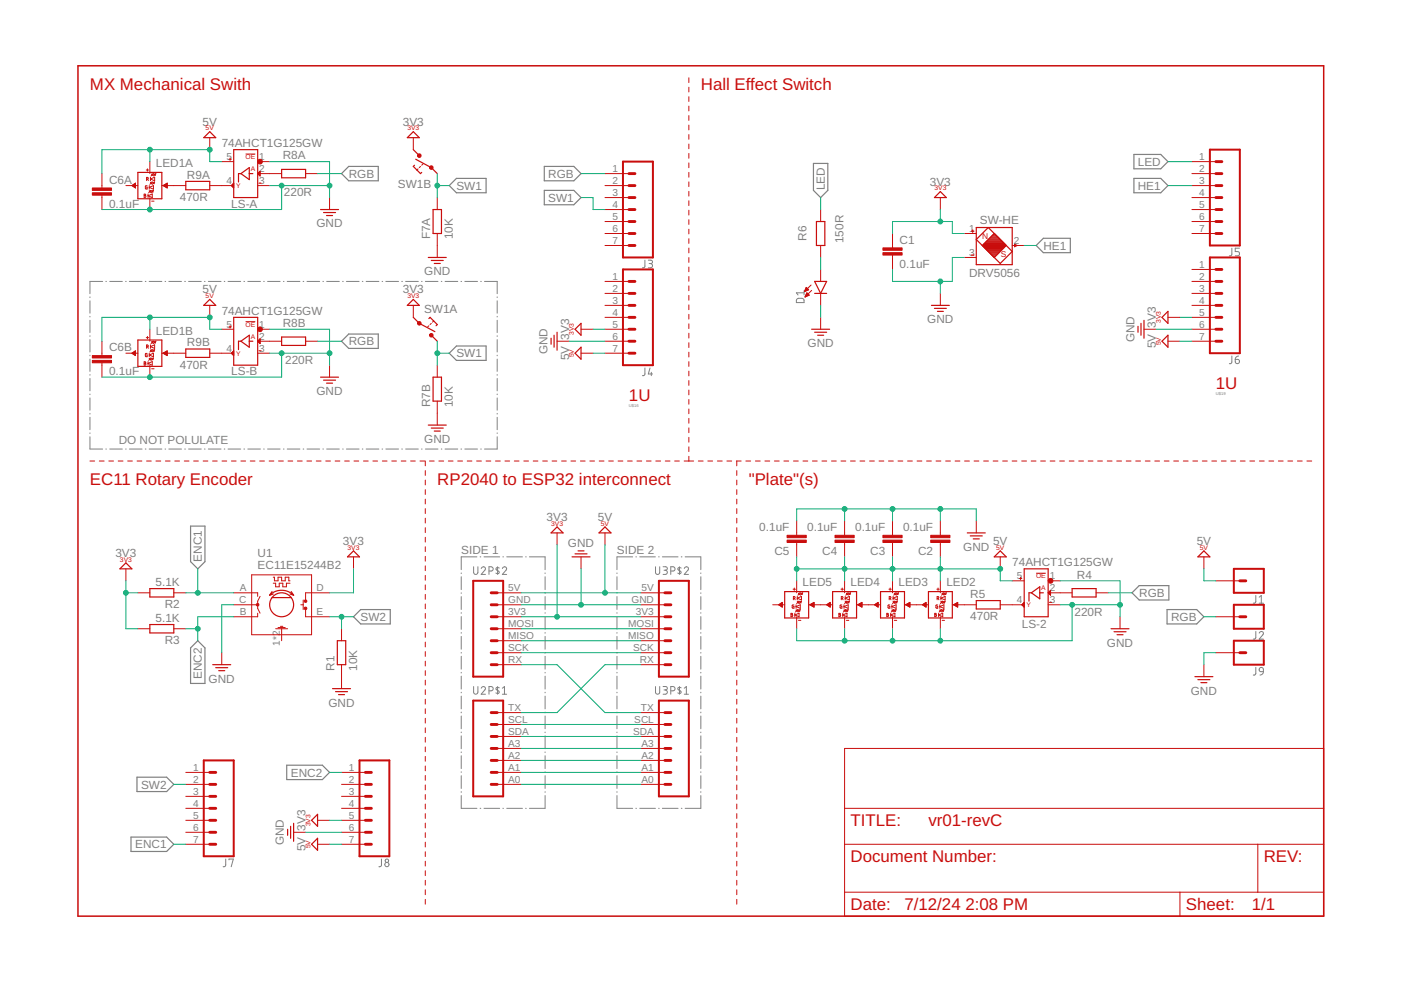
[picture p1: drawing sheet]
<svg xmlns="http://www.w3.org/2000/svg" width="297mm" height="210mm" viewBox="0 0 297 210" stroke-linecap="round" stroke-linejoin="round" font-family="sans-serif">
<g fill="none" stroke="#808080" stroke-width=".21">
<path d="M21.8 59.7h-2.7v2.6M22.4 59.7h.2M23.3 59.7h2.6M26.6 59.7h.2M27.4 59.7h2.7M30.8 59.7h.1M31.6 59.7h2.7M35 59.7h.1M35.8 59.7h2.7M39.2 59.7h.1M40 59.7h2.7M43.3 59.7h.2"/>
<path d="M44.2 59.7h2.7M47.5 59.7h.2M48.3 59.7h2.7M51.7 59.7h.2M52.5 59.7h2.7M55.9 59.7h.1M56.7 59.7h2.7M60.1 59.7h.1M60.9 59.7h2.7M64.3 59.7h.1M65.1 59.7h2.7M68.5 59.7h.1"/>
<path d="M69.3 59.7h2.6M72.6 59.7h.2M73.4 59.7h2.7M76.8 59.7h.1M77.6 59.7h2.7M81 59.7h.1M81.8 59.7h2.7M85.2 59.7h.1M86 59.7h2.7M89.4 59.7h.1M90.2 59.7h2.7M93.6 59.7h.1"/>
<path d="M94.4 59.7h2.6M97.7 59.7h.2M98.6 59.7h2.6M101.9 59.7h.1M102.7 59.7h2.7v2.6M136.7 55.2v1.4l-.5 .2M137.5 55.2h.5a.36 .36 0 0 1 .3 .3 .36 .36 0 0 1-.3 .4h-.4M137.9 55.9a.46 .46 0 0 1 .4 .4 .46 .46 0 0 1-.4 .5h-.4M261.2 52.6v1.4l-.6 .3M262.8 52.6h-.9v.7h.5a.46 .46 0 0 1 .4 .5 .46 .46 0 0 1-.4 .5h-.5M19.1 62.9v.2M19.1 63.8v2.6"/>
<path d="M19.1 67.1v.1M19.1 67.9v2.6M19.1 71.2v.1M19.1 72v2.6M19.1 75.3v.1M19.1 76.1v2.6M19.1 79.4v.2M105.4 62.9v.2M105.4 63.8v2.6M105.4 67.1v.1M105.4 67.9v2.6M105.4 71.2v.1"/>
<path d="M105.4 72v2.6M105.4 75.3v.1M105.4 76.1v2.6M105.4 79.4v.2M136.7 78v1.4l-.5 .3M137.8 78l-.3 1.3h.8M138.1 78.9v.8M169 63.4l.3-.2 .9 .1 .3 .2v.7h-1.7zM170.5 61.6v.9M170.5 62.1h-1.7l.4 .4M261.2 75.5v1.4l-.2 .2h-.4M261.9 76.2h.5a.45 .45 0 0 1 .4 .5 .45 .45 0 0 1-.5 .4 .45 .45 0 0 1-.4-.5z"/>
<path d="M262.6 75.5l-.6 .3-.1 .4M19.1 80.2v2.7M19.1 83.5v.2M19.1 84.4v2.6M19.1 87.7v.1M19.1 88.5v2.6M19.1 91.8v.1M19.1 92.6v2.6h2.7M22.4 95.2h.2M23.3 95.2h2.6M26.6 95.2h.2M27.4 95.2h2.7"/>
<path d="M30.8 95.2h.1M31.6 95.2h2.7M35 95.2h.1M35.8 95.2h2.7M39.2 95.2h.1M40 95.2h2.7M43.3 95.2h.2M44.2 95.2h2.7M47.5 95.2h.2M48.3 95.2h2.7M51.7 95.2h.2M52.5 95.2h2.7"/>
<path d="M55.9 95.2h.1M56.7 95.2h2.7M60.1 95.2h.1M60.9 95.2h2.7M64.3 95.2h.1M65.1 95.2h2.7M68.5 95.2h.1M69.3 95.2h2.6M72.6 95.2h.2M73.4 95.2h2.7M76.8 95.2h.1M77.6 95.2h2.7"/>
<path d="M81 95.2h.1M81.8 95.2h2.7M85.2 95.2h.1M86 95.2h2.7M89.4 95.2h.1M90.2 95.2h2.7M93.6 95.2h.1M94.4 95.2h2.6M97.7 95.2h.2M98.6 95.2h2.6M101.9 95.2h.1M105.4 80.2v2.7"/>
<path d="M105.4 83.5v.2M105.4 84.4v2.6M105.4 87.7v.1M105.4 88.5v2.6M105.4 91.8v.1M105.4 92.6v2.6h-2.7M101.1 118.1h-3.3v2.7M101.8 118.1h.1M102.6 118.1h3.3M106.6 118.1h.1M107.4 118.1h3.4M111.4 118.1h.2"/>
<path d="M112.2 118.1h3.4v2.7M134.1 118.1h-3.3v2.7M134.8 118.1h.1M135.6 118.1h3.4M139.6 118.1h.2M140.4 118.1h3.4M144.4 118.1h.2M145.3 118.1h3.3v2.7M97.8 121.5v.1M97.8 122.3v2.7M97.8 125.7v.1M97.8 126.5v2.7"/>
<path d="M97.8 129.9v.1M97.8 130.7v2.7M97.8 134.1v.2M97.8 134.9v2.7M97.8 138.3v.2M97.8 139.1v2.8M100.4 120.2v1.1a.46 .46 0 0 0 .5 .5 .46 .46 0 0 0 .4-.5v-1.1M102 120.5a.44 .44 0 0 1 .7-.3 .44 .44 0 0 1 .1 .7l-.8 .9h.9M103.7 121.1h.4a.46 .46 0 0 0 .5-.5 .46 .46 0 0 0-.5-.4h-.4v1.6M105.5 120.2v1.6M105.9 120.4h-.5l-.3 .2 .6 .5 .1 .4-.2 .1-.5-.1M106.5 120.5a.44 .44 0 0 1 .6-.3 .44 .44 0 0 1 .2 .7l-.8 .9h.9"/>
<path d="M115.6 121.5v.1M115.6 122.3v2.7M115.6 125.7v.1M115.6 126.5v2.7M115.6 129.9v.1M115.6 130.7v2.7M115.6 134.1v.2M115.6 134.9v2.7M115.6 138.3v.2M115.6 139.1v2.8M130.8 121.5v.1M130.8 122.3v2.7"/>
<path d="M130.8 125.7v.1M130.8 126.5v2.7M130.8 129.9v.1M130.8 130.7v2.7M130.8 134.1v.2M130.8 134.9v2.7M130.8 138.3v.2M130.8 139.1v2.8M139 120.2v1.1a.44 .44 0 0 0 .4 .5 .44 .44 0 0 0 .5-.5v-1.1M140.6 120.2h.5a.37 .37 0 0 1 .4 .3 .37 .37 0 0 1-.4 .4h-.3M141 120.9a.44 .44 0 0 1 .5 .4 .44 .44 0 0 1-.5 .5h-.4M142.2 121.1h.5a.46 .46 0 0 0 .4-.5 .46 .46 0 0 0-.4-.4h-.5v1.6"/>
<path d="M144.1 120.2v1.6M144.4 120.4h-.5l-.2 .1v.3l.6 .3a.36 .36 0 0 1-.1 .5 .36 .36 0 0 1-.5-.1M145.1 120.5a.44 .44 0 0 1 .6-.3 .44 .44 0 0 1 .1 .7l-.7 .9h.9M148.6 121.5v.1M148.6 122.3v2.7M148.6 125.7v.1M148.6 126.5v2.7M148.6 129.9v.1M148.6 130.7v2.7M148.6 134.1v.2M148.6 134.9v2.7M148.6 138.3v.2"/>
<path d="M148.6 139.1v2.8M266.3 126.3l-.1 1.4-.5 .2M266.3 133.9l-.1 1.4-.5 .2M267 134.2a.44 .44 0 0 1 .6-.3 .44 .44 0 0 1 .1 .7l-.7 .9h.9M267 127.9h.9M267 126.6l.4-.3v1.6M97.8 142.6v.1M97.8 143.4v2.7M97.8 146.8v.1M97.8 147.6v2.7M97.8 151v.1M97.8 151.8v2.7"/>
<path d="M97.8 155.2v.1M97.8 156v2.7M97.8 159.4v.2M100.4 145.6v1.1a.46 .46 0 0 0 .5 .5 .46 .46 0 0 0 .4-.5v-1.1M102 145.9a.44 .44 0 0 1 .6-.3 .44 .44 0 0 1 .2 .7l-.8 .9h.9M103.7 146.5h.4a.46 .46 0 0 0 .5-.5 .46 .46 0 0 0-.5-.4h-.4v1.6M105.5 145.6v1.6M105.9 145.8h-.5l-.3 .2 .7 .6v.3l-.3 .1-.4-.1M106.5 147.2h.9M106.5 145.9l.5-.3v1.6M115.6 142.6v.1M115.6 143.4v2.7"/>
<path d="M115.6 146.8v.1M115.6 147.6v2.7M115.6 151v.1M115.6 151.8v2.7M115.6 155.2v.1M115.6 156v2.7M115.6 159.4v.2M130.8 142.6v.1M130.8 143.4v2.7M130.8 146.8v.1M130.8 147.6v2.7M130.8 151v.1"/>
<path d="M130.8 151.8v2.7M130.8 155.2v.1M130.8 156v2.7M130.8 159.4v.2M139 145.6v1.1a.44 .44 0 0 0 .4 .5 .44 .44 0 0 0 .5-.5v-1.1M140.6 145.6h.5a.36 .36 0 0 1 .4 .3 .36 .36 0 0 1-.4 .4h-.3M141 146.3a.46 .46 0 0 1 .5 .4 .46 .46 0 0 1-.5 .5h-.4M142.2 146.5h.5a.46 .46 0 0 0 .4-.5 .46 .46 0 0 0-.4-.4h-.5v1.6M144.1 145.6v1.6M144.4 145.8l-.3-.1-.4 .2v.3l.7 .5-.2 .3-.5-.1M145.1 147.2h.9M145.1 145.9l.4-.3v1.6"/>
<path d="M148.6 142.6v.1M148.6 143.4v2.7M148.6 146.8v.1M148.6 147.6v2.7M148.6 151v.1M148.6 151.8v2.7M148.6 155.2v.1M148.6 156v2.7M148.6 159.4v.2M266.3 141.5l-.1 1.4-.2 .2h-.3M267.1 141.6l.3-.1 .3 .1 .2 .8-.8-.1-.1-.3zM267.9 142.4l-.2 .4-.6 .3"/>
<path d="M97.8 160.2v2.8M97.8 163.6v.2M97.8 164.5v2.7M97.8 167.9v.1M97.8 168.7v2.7h3.3M101.8 171.4h.1M102.6 171.4h3.3M106.6 171.4h.1M107.4 171.4h3.4M111.4 171.4h.2M115.6 168.7v2.7h-3.4M115.6 160.2v2.8"/>
<path d="M115.6 163.6v.2M115.6 164.5v2.7M115.6 167.9v.1M130.8 168.7v2.7h3.3M130.8 160.2v2.8M130.8 163.6v.2M130.8 164.5v2.7M130.8 167.9v.1M134.8 171.4h.1M135.6 171.4h3.4M139.6 171.4h.2M140.4 171.4h3.4"/>
<path d="M144.4 171.4h.2M148.6 168.7v2.7h-3.3M148.6 160.2v2.8M148.6 163.6v.2M148.6 164.5v2.7M148.6 167.9v.1M47.9 182.1l-.1 1.4-.5 .3M48.6 182.3v-.2h.9l-.5 1.7M80.9 182.1v1.4l-.6 .3"/>
<circle cx="82" cy="183.3" r=".46"/>
<circle cx="82" cy="182.5" r=".37"/>
</g>
<g fill="none" stroke="#808080" stroke-width=".25">
<path d="M72.4 36.8l1.5-1.5h6.3v3h-6.3zM95.2 39.3l1.6-1.5h6.3v3.1h-6.3zM115.4 35.3h6.3l1.5 1.5-1.5 1.5h-6.3zM172.5 34.6h3v5.8l-1.5 1.5-1.5-1.5zM240.4 37.8h5.7l1.5 1.5-1.5 1.6h-5.7zM240.4 32.7h5.7l1.5 1.6-1.5 1.5h-5.7zM115.4 40.4h6.3l1.5 1.5-1.5 1.5h-6.3zM219.7 52l1.5-1.5h5.7v3.1h-5.7zM72.4 72.3l1.5-1.5h6.3v3.1h-6.3zM95.2 74.9l1.6-1.5h6.3v3h-6.3zM40.4 111.5h3.1v7.6l-1.6 1.5-1.5-1.5zM41.9 135.8l1.6 1.6v7.5h-3.1v-7.5z"/>
<path d="M75 130.8l1.5-1.6h6.2v3.1h-6.2zM240 125.7l1.5-1.5h6.3v3h-6.3zM247.4 129.2h6.3l1.5 1.6-1.5 1.5h-6.3zM27.8 177.5h7.5l1.6 1.5-1.6 1.5h-7.5zM29 164.8h6.3l1.6 1.5-1.6 1.5h-6.3zM60.8 162.2h7.5l1.6 1.6-1.6 1.5h-7.5z"/>
</g>
<g fill="none" stroke="#c90d0c" stroke-width=".21">
<path d="M146 16.5v1M146 18.5v1M21.6 36.8v3.1M26.7 39.3h2.5M28 39.3l.7-.5v1.1zM28.1 39.4h.6M28.1 39.2h.6M28.2 39.5h.5M28.3 39.1h.4M28.4 39.6h.3M28.4 39h.3M28.5 39.7h.2"/>
<path d="M28.6 38.9h.1M28.6 39.8h.1M28.7 38.8h.1M31 36h.5M31.1 38l.3-.1v-.2l-.3-.1v.7M31.2 39.4l-.4 .1 .1 .5 .3 .1v-.4h-.1M31.3 35.8v.5M31.3 38l.2 .3M31.6 39.7l.9-.4v.8zM31.6 39.3v.8M31.8 34.3v2.5M31.9 38l.9-.4v.7z"/>
<path d="M31.9 37.6v.7M31.9 38.7l.4-.1-.1 .4zM32 38.8l-.2 .3M32.2 36.9l.3-.1-.1 .4zM32.3 37.1l-.3 .2M32.4 38.7l.4-.1-.1 .4zM32.5 38.8l-.2 .3M32.7 36.9l.3-.1-.1 .4zM32.8 37.1l-.3 .2M34.3 39.3h5.1M34.6 39.3l.9-.5v1.1zM34.7 39.4h.8"/>
<path d="M34.8 39.2h.7M34.9 39.5h.6M34.9 39.1h.6M35 39.6h.5M35.1 39h.4M35.2 39.7h.3M35.3 38.9h.2M35.3 39.8h.2M35.4 38.8h.1M44.5 39.3h5.1M44.5 29.2v2.5M47 34.3h2.6"/>
<path d="M48.5 33.8h.5M48.8 33.5v.5M49.1 39.4h.5M49.1 39.2h.5M49.2 39.5h.4M49.3 39.1h.3M49.3 39.6h.3M49.3 39h.3M49.4 39.7h.2M49.4 38.9h.2M49.5 39.8h.1M49.5 38.8h.1"/>
<path d="M49.6 38.8v1.1l-.6-.6zM52.1 32.7h2M54.6 36.8h5.1M54.6 39.3h2.6M54.6 34.3h2.6M54.7 36.9h.4M54.7 36.7h.4M54.8 36.9h.3M54.8 36.7h.3M54.9 37h.2M54.9 36.6h.2M54.9 38.8h.5"/>
<path d="M54.9 37.1h.2M55 36.5h.1M55.1 37.2h.1M55.1 36.4h.1M55.1 36.3v1l-.5-.5zM64.8 36.8h2.5M87.6 29.2v2.5M88.6 35.8l-.2 .2M89.2 35.3l-.3 .2M89.7 34.8l-.3 .2M128.3 36.8h5M128.3 39.3h5"/>
<path d="M146 20.5v1M146 22.5v1M146 24.5v1M146 26.5v1M146 28.5v1M146 30.5v1M146 32.5v1M146 34.5v1.1M146 36.6v1M146 38.6v1M252.7 36.8h5.1M252.7 39.3h5.1"/>
<path d="M252.7 34.3h5.1M21.6 41.4v3M30.6 41.2l.3 .1-.1 .2 .1 .2-.1 .1h-.2zM30.6 41.5h.2M31.4 41.5l.9-.4v.8zM31.4 41.1v.8M31.6 40.5l.4-.1-.1 .3zM31.8 41.9v2.5M31.8 40.6l-.3 .3M32.2 40.5l.3-.1-.1 .3zM32.2 42.7h.5M32.3 40.6l-.3 .3"/>
<path d="M69.9 41.9v2.5M92.7 41.9v2.5M92.7 49.5v5.1M128.3 41.9h5M128.3 44.4h5M128.3 47h5M128.3 49.5h5M128.3 52h5M128.3 59.7h5M146 40.6v1M146 42.6v1M146 44.6v1"/>
<path d="M146 46.6v1M146 48.6v1M146 50.6v1M146 52.6v1M146 54.6v1M146 56.6v1M146 58.6v1M174 44.4v2.6M174 52v2.6M174 57.1v2.6M189.2 49.5v3.1M189.2 54.1v3"/>
<path d="M199.4 41.9v2.5M204.4 49.5h2.6M204.4 54.6h2.6M214.6 52h2.5M252.7 41.9h5.1M252.7 44.4h5.1M252.7 47h5.1M252.7 49.5h5.1M252.7 59.7h5.1M252.7 57.1h5.1M21.6 72.3v3.1M21.6 76.9v3.1"/>
<path d="M26.7 74.9h2.5M28 74.9l.7-.5v1zM28 74.9h.7M28 74.8h.7M28.2 75h.5M28.2 74.7h.5M28.3 75.1h.4M28.3 74.7h.4M28.4 75.2h.3M28.5 74.5h.2M28.6 75.3h.1M28.6 74.5h.1"/>
<path d="M30.6 76.7l.3 .1-.1 .2 .1 .2-.1 .2h-.2zM30.6 77h.2M31 71.6h.5M31.1 73.5l.3-.1v-.1l-.3-.1v.7M31.2 74.9l-.4 .1 .1 .6h.3v-.4h-.1M31.3 71.3v.5M31.3 73.5l.2 .4M31.4 77l.9-.3v.7zM31.4 76.7v.7M31.6 75.3l.9-.4v.7zM31.6 74.9v.7M31.6 76l.4-.1-.1 .4z"/>
<path d="M31.8 69.8v2.5M31.8 77.4v2.6M31.8 76.2l-.3 .2M31.9 73.5l.9-.4v.8zM31.9 73.1v.8M31.9 74.3l.4-.2-.1 .4zM32 74.4l-.2 .2M32.2 72.5l.3-.2-.1 .4zM32.2 76l.3-.1-.1 .4zM32.2 78.2h.5M32.3 72.6l-.3 .3M32.3 76.2l-.3 .2"/>
<path d="M32.4 74.3l.4-.2-.1 .4zM32.5 74.4l-.2 .2M32.7 72.5l.3-.2-.1 .4zM32.8 72.6l-.3 .3M34.3 74.9h5.1M34.6 74.9l.9-.5v1zM34.6 74.9h.9M34.6 74.8h.9M34.8 75h.7M34.8 74.7h.7M35 75.1h.5M35 74.7h.5"/>
<path d="M35.1 75.2h.4M35.2 74.5h.3M35.3 75.3h.2M35.3 74.5h.2M44.5 74.9h5.1M44.5 64.7v2.6M47 69.8h2.6M48.5 69.3h.5M48.8 69.1v.5M49 74.9l.6-.5v1zM49.1 74.9h.5M49.1 74.8h.5"/>
<path d="M49.2 75h.4M49.2 74.7h.4M49.3 75.1h.3M49.3 74.7h.3M49.4 75.2h.2M49.4 74.5h.2M49.5 75.3h.1M49.5 74.5h.1M52.1 68.2h2M54.6 69.8h2.6M54.6 74.9h2.6M54.6 72.3l.5-.5v1.1z"/>
<path d="M54.7 72.3h.4M54.7 72.5h.4M54.8 72.2h.3M54.8 72.6h.3M54.9 74.4h.5M54.9 72.1h.2M54.9 72.6h.2M55 72h.1M55 72.7h.1M55.1 71.9h.1M55.1 72.8h.1M59.7 72.3l-5.1 .1"/>
<path d="M64.8 72.3h2.5M69.9 77.4v2.6M87.6 64.7v2.6M90.9 69.1l-.2 .2M91.4 68.6l-.2 .2M91.9 68.1l-.2 .2M92.7 77.4v2.6M118.1 72.3h2.5M123.2 69.8h2.5M123.2 74.9h2.5M128.3 62.2h5M128.3 64.7h5"/>
<path d="M128.3 67.3h5M128.3 69.8h5M128.3 72.3h5M128.3 74.9h5M146 60.6v1M146 62.6v1M146 64.6v1.1M146 66.7v.9M146 68.7v1M146 70.7v1M146 72.7v1M146 74.7v1"/>
<path d="M146 76.7v1M146 78.7v1M170.6 61.8h.1M170.6 61.7h.3M170.7 61.6h.4M170.7 61.4h.7M170.7 62.9h.1M170.8 62.8h.3M170.8 61.3h.5M170.8 61.2h.4M170.8 62.7h.6M170.9 62.5h.6"/>
<path d="M170.9 61.1h.2M170.9 61h.1M170.9 62.4h.5M170.9 60.9l-.3 .9M170.9 60.9l.5 .5-.8 .4M171 62.3h.3M171 62.2h.2M171.1 62.1l.5 .5-.9 .4zM172 60.4l-1.4 1.4M172.1 61.6l-1.4 1.4M174 62.2v2.5M174 67.3v2.5"/>
<path d="M199.4 62.2v2.5M242.5 69.8h2.6M247.6 67.3h2.6M247.6 72.3h2.6M252.7 62.2h5.1M252.7 64.7h5.1M252.7 67.3h5.1M252.7 69.8h5.1M252.7 72.3h5.1M19.1 97.7h1M21.1 97.7h1M23.1 97.7h1"/>
<path d="M25.1 97.7h1M27.1 97.7h1M29.1 97.7h1M31.1 97.7h1M33.1 97.7h1M35.1 97.7h1M37.1 97.7h1M39.1 97.7h1M41.1 97.7h1M43.1 97.7h1M45.1 97.7h1M47.1 97.7h1"/>
<path d="M49.1 97.7h1M51.1 97.7h1M53.1 97.7h1M55.1 97.7h1M57.1 97.7h1M59.1 97.7h1M61.1 97.7h1M63.1 97.7h1M65.1 97.7h1M67.1 97.7h1M69.1 97.7h1M71.1 97.7h1"/>
<path d="M73.1 97.7h1M75.1 97.7h1M77.1 97.7h1M79.1 97.7h1M81.1 97.7h1M83.1 97.7h1M85.1 97.7h1M87.1 97.7h1M89 97.7h1.1M90.2 97.7v1.1M90.2 99.8v1M91.1 97.7h1"/>
<path d="M92.7 85v5.1M93 97.7h1.1M95.1 97.7h1M97 97.7h1.1M99.1 97.7h1M101 97.7h1.1M103.1 97.7h1M105.1 97.7h1M107.1 97.7h1M109.1 97.7h.9M111.1 97.7h1M113.1 97.7h.9"/>
<path d="M115.1 97.7h1M117.1 97.7h.9M119.1 97.7h1M121.1 97.7h.9M123.1 97.7h1M125.1 97.7h.9M127 97.7h1.1M129.1 97.7h.9M131 97.7h1.1M133.1 97.7h.9M135 97.7h1.1M137.1 97.7h.9"/>
<path d="M139 97.7h1.1M141.1 97.7h.9M143 97.7h1M145.1 97.7h2M146 80.7v1M146 82.7v1M146 84.7v1M146 86.7v1M146 88.7v1M146 90.7v1M146 92.7v1M146 94.7v1"/>
<path d="M146 96.8v.9M148.1 97.7h1M150.1 97.7h1M152.1 97.7h1M154.1 97.7h1M156.1 97.7h1M156.2 97.7v1.1M156.2 99.8v1M158.1 97.7h1.1M160.2 97.7h1M162.2 97.7h1M164.2 97.7h1"/>
<path d="M166.2 97.7h1M168.2 97.7h1M170.2 97.7h1.1M172.3 97.7h1M174.3 97.7h1M176.3 97.7h1M178.3 97.7h1M180.3 97.7h1M182.3 97.7h1M184.4 97.7h1M186.4 97.7h1M188.4 97.7h1"/>
<path d="M190.4 97.7h1M192.4 97.7h1M194.4 97.7h1.1M196.4 97.7h1.1M198.5 97.7h1M200.5 97.7h1M202.5 97.7h1M204.5 97.7h1M206.5 97.7h1M208.6 97.7h1M210.6 97.7h1M212.6 97.7h1"/>
<path d="M214.6 97.7h1M216.6 97.7h1M218.6 97.7h1M220.6 97.7h1.1M222.7 97.7h1M224.7 97.7h1M226.7 97.7h1M228.7 97.7h1M230.7 97.7h1M232.7 97.7h1M234.8 97.7h1M236.8 97.7h1"/>
<path d="M238.8 97.7h1M240.8 97.7h1M242.8 97.7h1M244.8 97.7h1.1M246.8 97.7h1.1M248.9 97.7h1M250.9 97.7h1M252.9 97.7h1M254.9 97.7h1M256.9 97.7h1M259 97.7h1M261 97.7h1"/>
<path d="M263 97.7h1M265 97.7h1M267 97.7h1M269 97.7h1M271 97.7h1.1M273 97.7h1.1M275.1 97.7h1M277.1 97.7h1M75 118.1v2.5M90.2 101.8v1M90.2 103.8v1M90.2 105.8v1"/>
<path d="M90.2 107.8v1.1M90.2 109.9v1M90.2 111.9v1M90.2 113.9v1M90.2 115.9v1M90.2 118v1M90.2 120v1M118.1 113v2.5M123.2 118.1v2.5M128.3 113v2.5M156.2 101.8v1M156.2 103.8v1"/>
<path d="M156.2 105.8v1M156.2 107.8v1.1M156.2 109.9v1M156.2 111.9v1M156.2 113.9v1M156.2 115.9v1M156.2 118v1M156.2 120v1M168.9 110.4v3.1M168.9 115v3.1M179.1 110.4v3.1M179.1 115v3.1"/>
<path d="M189.2 110.4v3.1M189.2 115v3.1M199.4 110.4v3.1M199.4 115v3.1M207 110.4v2.6M212.1 118.1v2.5M255.2 118.1v2.5M26.7 120.6v2.5M29.2 125.7h2.6M29.2 133.3h2.6M36.9 125.7h2.5M36.9 133.3h2.5"/>
<path d="M47 138.4v2.5M49.6 125.7h5v.7M49.6 128.2h5M53.4 121.9h12.7v12.7h-12.7zM54.6 130v.8h-5M55.1 126.4l-.5 1.1v1.5l.5 1M57.9 122.4h.3v.7h.7v-.7h.8v.7h.8v-.7h.7v.7h.3M57.9 123.7h.5v.7h.8v-.7h.8v.7h.7v-.7h.8M58.4 133.3h2.6M58.9 133.1h1.6M59.5 132.8h.5M59.7 133.3v2.5"/>
<path d="M63.8 128.2h.5M64.3 127.2v2M64.8 129v1.8h5.1M69.9 125.7h-5.1v1.8M72.4 133.3v2.5M90.2 122v1M90.2 124v1M90.2 126v1.1M90.2 128.1v1M90.2 130.1v1M90.2 132.1v1M90.2 134.1v1"/>
<path d="M90.2 136.1v1.1M90.2 138.2v1M105.4 125.7h5.1M105.4 128.2h5.1M105.4 130.8h5.1M105.4 133.3h5.1M105.4 138.4h5.1M105.4 135.8h5.1M135.9 125.7h5.1M135.9 128.2h5.1M135.9 130.8h5.1M135.9 133.3h5.1"/>
<path d="M135.9 138.4h5.1M135.9 135.8h5.1M156.2 122v1M156.2 124v1M156.2 126v1.1M156.2 128.1v1M156.2 130.1v1M156.2 132.1v1M156.2 134.1v1M156.2 136.1v1.1M156.2 138.2v1M163.8 128.2h2.6"/>
<path d="M165.1 128.2l.8-.5v1zM165.1 128.2h.8M165.2 128.2h.7M165.3 128.4h.6M165.3 128.1h.6M165.4 128.4h.5M165.5 128h.4M165.6 128.5h.3M165.6 127.9h.3M165.7 128.6h.2M165.8 127.8h.1M167.7 130l.3 .2-.1 .1 .2 .1-.1 .3h-.3z"/>
<path d="M167.7 130.3h.2M168.1 124.9h.6M168.2 126.9l.4-.1v-.2l-.4-.1v.7M168.3 128.3h-.3v.6h.3v-.3h-.1M168.4 124.7v.5M168.4 126.9l.2 .3M168.5 130.4l.9-.4v.8zM168.5 130v.8M168.8 129.4l.4-.2-.2 .4zM168.8 128.6l.9-.4v.8zM168.8 128.2v.8M168.9 123.1v2.6"/>
<path d="M168.9 130.8v2.5M168.9 129.5l-.2 .3M169 126.8l.9-.4v.8zM169 126.4v.8M169 127.6l.4-.1-.1 .3zM169.2 127.7l-.3 .3M169.3 131.5h.5M169.3 129.4l.4-.2-.2 .4zM169.3 125.8l.4-.1-.2 .4zM169.4 125.9l-.2 .3M169.4 129.5l-.2 .3M169.5 127.6l.4-.1-.1 .3z"/>
<path d="M169.7 127.7l-.3 .3M169.8 125.8l.4-.1-.1 .4zM169.9 125.9l-.2 .3M171.4 128.2h5.1M171.7 128.2l.9-.5v1zM171.8 128.2h.8M171.9 128.4h.7M172 128.1h.6M172.1 128.4h.5M172.1 128h.5M172.3 128.5h.3M172.3 127.9h.3"/>
<path d="M172.4 128.6h.2M172.5 127.8h.1M175.3 128.2l.7-.5v1zM175.3 128.2h.7M175.5 128.4h.5M175.5 128.1h.5M175.6 128.4h.4M175.6 128h.4M175.7 128.5h.3M175.8 127.9h.2M175.9 128.6h.1M175.9 127.8h.1"/>
<path d="M177.9 130l.3 .2-.1 .1 .1 .2-.1 .2h-.2zM177.9 130.3h.2M178.3 124.9h.5M178.4 126.9h.2M178.5 128.3h-.4l.1 .6h.3v-.3h-.1M178.6 126.9l.1-.3-.3-.1v.7M178.6 124.7v.5M178.6 126.9l.2 .3M178.7 130.4l.9-.4v.8zM178.7 130v.8M178.9 129.4l.4-.2-.1 .4zM178.9 128.6l.9-.4v.8z"/>
<path d="M178.9 128.2v.8M179.1 123.1v2.6M179.1 130.8v2.5M179.1 129.5l-.3 .3M179.2 126.8l.9-.4v.8zM179.2 126.4v.8M179.2 127.6l.4-.1-.1 .3zM179.3 127.7l-.2 .3M179.5 131.5h.5M179.5 129.4l.3-.2-.1 .4zM179.5 125.8l.3-.1-.1 .4zM179.6 125.9l-.3 .3"/>
<path d="M179.6 129.5l-.3 .3M179.7 127.6l.4-.1-.1 .3zM179.8 127.7l-.2 .3M180 125.8l.3-.1-.1 .4zM180.1 125.9l-.3 .3M181.6 128.2h5.1M181.9 128.2l.9-.5v1zM181.9 128.2h.9M182 128.2h.8M182.1 128.4h.7M182.1 128.1h.7M182.2 128.4h.6"/>
<path d="M182.3 128h.5M182.4 128.5h.4M182.5 127.9h.3M182.6 128.6h.2M182.6 127.8h.2M185.4 128.2l.8-.5v1zM185.5 128.2h.7M185.6 128.4h.6M185.7 128.1h.5M185.8 128.4h.4M185.8 128h.4M185.9 128.5h.3"/>
<path d="M185.9 127.9h.3M186 128.6h.2M186.1 127.8h.1M188 130l.3 .2-.1 .1 .2 .2-.1 .2h-.3zM188 130.3h.2M188.5 124.9h.5M188.5 126.9l.4-.1-.1-.3h-.3v.7M188.7 128.3h-.4v.6h.4v-.3h-.2M188.7 124.7v.5M188.7 126.9l.2 .3M188.8 130.4l.9-.4v.8zM188.8 130v.8"/>
<path d="M189.1 129.4l.4-.2-.1 .4zM189.1 128.6l.9-.4v.8zM189.1 128.2v.8M189.2 123.1v2.6M189.2 130.8v2.5M189.2 129.5l-.2 .3M189.4 126.8l.8-.4v.8zM189.4 126.4v.8M189.4 127.6l.3-.1-.1 .3zM189.5 127.7l-.3 .3M189.6 129.4l.4-.2-.1 .4zM189.6 131.5h.5"/>
<path d="M189.6 125.8l.4-.1-.1 .4zM189.7 125.9l-.2 .3M189.7 129.5l-.2 .3M189.9 127.6l.3-.1-.1 .3zM190 127.7l-.3 .3M190.1 125.8l.4-.1-.1 .4zM190.2 125.9l-.2 .3M191.8 128.2h5M192 128.2l.9-.5v1zM192.1 128.2h.8M192.2 128.4h.7M192.3 128.1h.6"/>
<path d="M192.4 128.4h.5M192.4 128h.5M192.6 128.5h.3M192.6 127.9h.3M192.7 128.6h.2M192.8 127.8h.1M195.6 128.2l.7-.5v1zM195.6 128.2h.7M195.7 128.2h.6M195.8 128.4h.5M195.8 128.1h.5M195.9 128.4h.4"/>
<path d="M195.9 128h.4M196 128.5h.3M196.1 127.9h.2M196.2 128.6h.1M196.2 127.8h.1M198.2 130l.3 .2-.1 .1 .2 .2-.1 .2h-.3zM198.2 130.3h.2M198.6 124.9h.5M198.7 126.9l.3-.1v-.3h-.3v.7M198.8 128.3h-.4l.1 .6h.3v-.3h-.1M198.9 124.7v.5M198.9 126.9l.2 .3"/>
<path d="M199 130.4l.9-.4v.8zM199 130v.8M199.3 128.6l.8-.4v.8zM199.3 128.2v.8M199.3 129.4l.3-.2-.1 .4zM199.4 123.1v2.6M199.4 130.8v2.5M199.4 129.5l-.3 .3M199.5 126.8l.9-.4v.8zM199.5 126.4v.8M199.5 127.6l.4-.1-.2 .3zM199.6 127.7l-.2 .3"/>
<path d="M199.7 125.8l.4-.1-.1 .4zM199.7 129.4l.4-.2-.1 .4zM199.7 131.5h.6M199.9 125.9l-.3 .3M199.9 129.5l-.3 .3M200 127.6l.4-.1-.1 .3zM200.1 127.7l-.2 .3M200.3 125.8l.3-.1-.1 .4zM200.4 125.9l-.3 .3M201.9 128.2h5.1M202.2 128.2l.9-.5v1zM202.2 128.2h.9"/>
<path d="M202.3 128.2h.8M202.4 128.4h.7M202.4 128.1h.7M202.6 128.4h.5M202.6 128h.5M202.7 128.5h.4M202.8 127.9h.3M202.9 128.6h.2M202.9 127.8h.2M212.1 128.2h5M214.6 123.1h2.5M216.1 122.6h.5"/>
<path d="M216.4 122.4v.5M216.7 128.2h.4M216.8 128.4h.3M216.8 128.1h.3M216.9 128.4h.2M216.9 128h.2M217 128.5h.1M217 127.9h.1M217.1 128.6h.1M217.1 127.8h.1M217.1 127.7v1l-.5-.5zM219.7 121.5h2"/>
<path d="M222.2 125.7h5.1M222.2 128.2h2.6M222.2 123.1h2.6M222.3 125.8h.4M222.3 125.6h.4M222.4 125.5h.3M222.4 125.9h.3M222.5 127.7h.5M222.5 126h.2M222.5 125.4h.2M222.6 125.3h.1M222.6 126.1h.1"/>
<path d="M222.7 126.2h.1M222.7 125.2h.1M222.7 125.2l-.5 .5M222.7 125.2v1l-.5-.5M232.4 125.7h2.5M237.5 130.8v2.5M257.8 130.8h5.1M257.8 123.1h5.1M257.8 138.4h5.1M72.4 140.9v5.1M90.2 140.2v1M90.2 142.2v1"/>
<path d="M90.2 144.2v1M90.2 146.2v1.1M90.2 148.3v1M90.2 150.3v1M90.2 152.3v1M90.2 154.3v1M90.2 156.3v1.1M90.2 158.4v1M105.4 158.7h5.1M105.4 156.1h5.1M105.4 153.6h5.1M105.4 151.1h5.1"/>
<path d="M105.4 140.9h5.1M135.9 158.7h5.1M135.9 156.1h5.1M135.9 153.6h5.1M135.9 151.1h5.1M135.9 140.9h5.1M156.2 140.2v1M156.2 142.2v1M156.2 144.2v1M156.2 146.2v1.1M156.2 148.3v1M156.2 150.3v1"/>
<path d="M156.2 152.3v1M156.2 154.3v1M156.2 156.3v1.1M156.2 158.4v1M179.1 158.7h101.5v35.5h-101.5zM255.2 140.9v2.6M39.4 179h5.1M39.4 171.4h5.1M39.4 163.8h5.1M39.4 166.3h5.1M39.4 168.8h5.1M39.4 173.9h5.1"/>
<path d="M39.4 176.5h5.1M62.3 176.5h2.5M67.3 179h2.6M67.3 173.9h2.6M72.4 179h5.1M72.4 171.4h5.1M72.4 163.8h5.1M72.4 166.3h5.1M72.4 168.8h5.1M72.4 173.9h5.1M72.4 176.5h5.1M90.2 160.4v1"/>
<path d="M90.2 162.4v1M90.2 164.4v1M90.2 166.4v1.1M90.2 168.5v1M90.2 170.5v1M90.2 172.5v1M90.2 174.5v1M90.2 176.6v1M90.2 178.6v1M105.4 163.8h5.1M105.4 166.3h5.1M105.4 161.2h5.1"/>
<path d="M135.9 163.8h5.1M135.9 166.3h5.1M135.9 161.2h5.1M156.2 160.4v1M156.2 162.4v1M156.2 164.4v1M156.2 166.4v1.1M156.2 168.5v1M156.2 170.5v1M156.2 172.5v1M156.2 174.5v1M156.2 176.6v1"/>
<path d="M156.2 178.6v1M179.1 179h101.5M179.1 171.4h101.5M266.7 179v10.2M90.2 180.6v1M90.2 182.6v1M90.2 184.6v1.1M90.2 186.6v1.1M90.2 188.7v1M90.2 190.7v1M156.2 180.6v1M156.2 182.6v1"/>
<path d="M156.2 184.6v1.1M156.2 186.6v1.1M156.2 188.7v1M156.2 190.7v1M179.1 189.2h101.5M250.2 189.2v5"/>
</g>
<path d="M16.5 13.9h264.1v180.3h-264.1z" fill="none" stroke="#c90d0c" stroke-width=".32"/>
<g fill="none" stroke="#c90d0c" stroke-width=".42">
<path d="M132.1 34.3h6.3v20.3h-6.3zM256.5 31.7h6.4v20.3h-6.4zM132.1 57.1h6.3v20.3h-6.3zM256.5 54.6h6.4v20.3h-6.4zM100.3 123.1h6.4v20.4h-6.4zM139.7 123.1h6.3v20.4h-6.3zM261.6 120.6h6.3v5.1h-6.3zM261.6 128.2h6.3v5.1h-6.3zM261.6 135.8h6.3v5.1h-6.3zM100.3 148.5h6.4v20.3h-6.4zM139.7 148.5h6.3v20.3h-6.3zM43.2 161.2h6.4v20.3h-6.4z"/>
<path d="M76.2 161.2h6.3v20.3h-6.3z"/>
</g>
<g fill="none" stroke="#c90d0c" stroke-width=".61">
<path d="M133.3 39.3h1.3M133.3 36.8h1.3M257.8 39.3h1.3M257.8 36.8h1.3M257.8 34.3h1.3M133.3 41.9h1.3M133.3 47h1.3M133.3 44.4h1.3M133.3 49.5h1.3M133.3 52h1.3M133.3 59.7h1.3M257.8 41.9h1.3"/>
<path d="M257.8 47h1.3M257.8 44.4h1.3M257.8 49.5h1.3M257.8 59.7h1.3M257.8 57.1h1.3M133.3 64.7h1.3M133.3 62.2h1.3M133.3 69.8h1.3M133.3 67.3h1.3M133.3 72.3h1.3M133.3 74.9h1.3M257.8 64.7h1.3"/>
<path d="M257.8 62.2h1.3M257.8 69.8h1.3M257.8 67.3h1.3M257.8 72.3h1.3M104.1 135.8h1.3M104.1 138.4h1.3M104.1 130.8h1.3M104.1 133.3h1.3M104.1 128.2h1.3M104.1 125.7h1.3M141 135.8h1.2M141 138.4h1.2"/>
<path d="M141 130.8h1.2M141 133.3h1.2M141 128.2h1.2M141 125.7h1.2M262.9 138.4h1.2M262.9 130.8h1.2M262.9 123.1h1.2M104.1 156.1h1.3M104.1 158.7h1.3M104.1 153.6h1.3M104.1 151.1h1.3M104.1 140.9h1.3"/>
<path d="M141 156.1h1.2M141 158.7h1.2M141 153.6h1.2M141 151.1h1.2M141 140.9h1.2M44.5 168.8h1.2M44.5 166.3h1.2M44.5 163.8h1.2M44.5 173.9h1.2M44.5 171.4h1.2M44.5 176.5h1.2M44.5 179h1.2"/>
<path d="M77.5 168.8h1.2M77.5 166.3h1.2M77.5 163.8h1.2M77.5 173.9h1.2M77.5 171.4h1.2M77.5 176.5h1.2M77.5 179h1.2M104.1 166.3h1.3M104.1 163.8h1.3M104.1 161.2h1.3M141 166.3h1.2M141 163.8h1.2"/>
<path d="M141 161.2h1.2"/>
</g>
<g fill="none" stroke="#c90d0c" stroke-width=".25">
<path d="M29.2 36.6h5.1v5.5h-5.1zM39.4 38.5h5.1v1.7h-5.1zM44.5 27.9l1.2 1.3h-2.5zM49.6 31.7h5v10.2h-5zM51.1 36.8l1.8-1.3v2.6zM51.1 36.8h-.5v1.8M52.9 36.8h.7M59.7 35.9h5.1v1.8h-5.1zM86.4 29.2l1.2-1.3 1.3 1.3zM87.6 31.7l1 1M87.9 35l-.3 .3 1.6 1.5 .2-.2M88.1 33.8l3.3 1.7 1.3 1.3"/>
<path d="M68 44.4h3.8M68.6 45.1h2.5M69.2 45.7h1.3M90.8 54.6h3.8M91.4 55.2h2.6M91.8 44.4h1.8v5.1h-1.8zM92.1 55.9h1.2M172.7 59.7h2.6l-1.3 2.5zM173.1 47h1.8v5h-1.8zM199.4 40.6l1.2 1.3h-2.5zM206 54.1h.5M206 49h.5"/>
<path d="M206.2 48.7v.6M207 48.2h7.6v7.9h-7.6zM207 50.8l2.5-2.6 5.1 5.1-2.5 2.6zM208.5 52.3h4.6M208.5 51.8h4.6M208.7 51.6h4.2M208.7 52.5h4.2M208.9 52.7h3.8M208.9 51.4h3.8M209.1 51.2h3.4M209.2 52.9h3.2M209.4 53.1h2.8"/>
<path d="M209.4 50.9h2.8M209.6 50.7h2.4M209.6 53.4h2.4M209.8 53.6h2M209.8 50.5h2M210 50.3h1.6M210.1 53.8h1.5M210.3 54h1M210.3 50h1M210.5 49.8h.6M210.5 54.3h.6M210.7 54.5h.2"/>
<path d="M210.7 49.6h.2M210.8 49.5l-2.5 2.5h5l-2.5 2.6M215.1 51.8l.5 .2-.5 .3zM29.2 72.1h5.1v5.6h-5.1zM39.4 74h5.1v1.8h-5.1zM43.2 64.7l1.3-1.2 1.2 1.2zM49.6 67.3h5v10.1h-5zM51.1 72.3l1.8-1.2v2.5zM51.1 72.3h-.5v1.8M52.9 72.3h.7M59.7 71.5h5.1v1.7h-5.1zM68 80h3.8"/>
<path d="M87.6 67.3l1.3 1.3 3.3 1.7M87.6 63.5l1.3 1.2h-2.5zM90.9 67.5l.3-.2 1.5 1.5-.2 .3M91.7 71.3l1 1M91.8 80h1.8v5h-1.8zM116.8 71.7v1.3M117.5 71.1v2.5M118.1 70.4v3.9M121.9 69.8l1.3-1.2v2.5zM123.2 73.6v2.6l-1.3-1.3zM172.1 69.8h3.8M172.7 62.2h2.6"/>
<path d="M172.7 70.4h2.6M173.4 71.1h1.2M197.5 64.7h3.8M198.1 65.4h2.5M198.8 66h1.2M241.3 69.2v1.2M241.9 68.6v2.5M242.5 67.9v3.8M247.6 71.1v2.5l-1.2-1.3zM247.6 66v2.6l-1.2-1.3zM68.6 80.6h2.5M69.2 81.2h1.3"/>
<path d="M90.8 90.1h3.8M91.4 90.8h2.6M92.1 91.4h1.2M73.7 118.1l1.3-1.3 1.2 1.3zM118.1 111.7l1.3 1.3h-2.6zM121.3 118.1h3.8M121.9 117.4h2.6M122.6 116.8h1.2M127 113l1.3-1.3 1.2 1.3zM205.1 113h3.8M205.7 113.6h2.6M206.4 114.3h1.2"/>
<path d="M212.1 116.8l1.2 1.3h-2.5zM255.2 116.8l1.3 1.3h-2.5zM25.4 120.6l1.3-1.3 1.3 1.3zM31.8 124.8h5.1v1.8h-5.1zM31.8 132.4h5.1v1.8h-5.1zM57.2 126.2a3.6 3.6 0 0 1 5.1 0M57.7 126.7h4M57.7 125.4l-.5 .8M57.9 125.9l-.7 .3M61.5 125.9l.8 .3M61.7 125.4l.6 .8M71.5 135.8h1.8v5.1h-1.8z"/>
<path d="M166.4 125.4h5v5.6h-5zM176.5 125.4h5.1v5.6h-5.1zM186.7 125.4h5.1v5.6h-5.1zM196.8 125.4h5.1v5.6h-5.1zM207 127.3h5.1v1.8h-5.1zM217.1 120.6h5.1v10.2h-5.1zM218.7 125.7l1.8-1.3v2.6zM218.7 125.7h-.5v1.8M220.5 125.7h.7M227.3 124.8h5.1v1.8h-5.1zM235.6 133.3h3.8M236.2 133.9h2.5"/>
<path d="M236.8 134.6h1.3M45.1 140.9h3.8M45.7 141.6h2.6M46.4 142.2h1.2M70.5 146h3.8M71.1 146.6h2.6M71.8 147.3h1.2M253.3 143.5h3.9M254 144.1h2.5M254.6 144.7h1.3M61 175.8v1.3M61.6 175.2v2.5"/>
<path d="M62.3 174.6v3.8M67.3 177.7v2.6l-1.2-1.3zM67.3 172.7v2.5l-1.2-1.3z"/>
<circle cx="59.7" cy="128.2" r="2.54"/>
</g>
<g fill="#c90d0c" stroke="#c90d0c" stroke-width=".21">
<path d="M54.4 128h.4v.4h-.4z" fill-rule="evenodd"/>
<path d="M64.6 127.3h.4v.4h-.4z" fill-rule="evenodd"/>
<path d="M64.6 128.8h.4v.4h-.4z" fill-rule="evenodd"/>
<path d="M91.2 35.2a.39 .39 0 0 1 .6 .2 .39 .39 0 0 1-.3 .5 .39 .39 0 0 1-.4-.4l.3-.1 .2 .2-.5-.1z" fill-rule="evenodd"/>
<path d="M88.7 32.7a.39 .39 0 0 1 .6 .2 .39 .39 0 0 1-.3 .5 .39 .39 0 0 1-.5-.4l.4-.1 .1 .2-.5-.1z" fill-rule="evenodd"/>
<path d="M88.7 68.2a.39 .39 0 0 1 .6 .2 .39 .39 0 0 1-.3 .5 .39 .39 0 0 1-.5-.3l.5-.2v.2h-.5z" fill-rule="evenodd"/>
<path d="M91.1 70.9a.38 .38 0 0 1 .6 0 .38 .38 0 0 1-.2 .6 .38 .38 0 0 1-.4-.4l.3-.1 .2 .1h-.5z" fill-rule="evenodd"/>
<circle cx="55.1" cy="34.3" r=".51"/>
<circle cx="55.1" cy="69.8" r=".5"/>
<circle cx="222.7" cy="123.1" r=".51"/>
</g>
<g fill="#c90d0c" stroke="#c90d0c" stroke-width=".21">
<path d="M187.2 53.6h4.1v.5h-4.1z"/>
<path d="M187.2 52.6h4.1v.5h-4.1z"/>
<path d="M197.3 113.5h4.1v.5h-4.1z"/>
<path d="M197.3 114.5h4.1v.5h-4.1z"/>
<path d="M187.2 113.5h4.1v.5h-4.1z"/>
<path d="M187.2 114.5h4.1v.5h-4.1z"/>
<path d="M177 113.5h4.1v.5h-4.1z"/>
<path d="M177 114.5h4.1v.5h-4.1z"/>
<path d="M166.9 113.5h4v.5h-4z"/>
<path d="M166.9 114.5h4v.5h-4z"/>
<path d="M19.6 76.4h4v.5h-4z"/>
<path d="M19.6 75.4h4v.5h-4z"/>
<path d="M19.6 40.9h4v.5h-4z"/>
<path d="M19.6 39.9h4v.5h-4z"/>
</g>
<g fill="none" stroke="#0dab76" stroke-width=".21">
<path d="M31.8 31.7v2.6M47 34.3h-2.5v-2.6h-22.9v5.1M57.2 39.3h12.7M57.2 34.3h12.7v7.6M59.7 39.3v5.1h-38.1M67.3 36.8h5.1M92.7 39.3h2.5M92.7 36.8v5.1M123.2 36.8h5.1M247.6 39.3h5.1M247.6 34.3h5.1M123.2 41.9h2.5v2.5h2.6"/>
<path d="M174 41.9v2.5M174 54.6v2.5M189.2 49.5v-2.5h12.7v2.5h2.5M199.4 44.4v2.6M199.4 59.7v2.5M204.4 54.6h-2.5v5.1h-12.7v-2.6M217.1 52h2.6M31.8 67.3v2.5M47 69.8h-2.5v-2.5h-22.9v5M57.2 69.8h12.7v7.6M57.2 74.9h12.7M59.7 74.9v5.1h-38.1"/>
<path d="M67.3 72.3h5.1M92.7 74.9h2.5M92.7 72.3v5.1M120.6 72.3h7.7M125.7 69.8h2.6M125.7 74.9h2.6M174 64.7v2.6M245.1 69.8h7.6M250.2 67.3h2.5M250.2 72.3h2.5M118.1 115.5v15.3M128.3 115.5v10.2"/>
<path d="M168.9 110.4v-2.5h38.1v2.5M168.9 118.1v5M179.1 107.9v2.5M179.1 118.1v5M189.2 107.9v2.5M189.2 118.1v5M199.4 107.9v2.5M199.4 118.1v5M26.7 123.1v10.2h2.5M26.7 125.7h2.5M39.4 125.7h10.2M39.4 133.3h2.5"/>
<path d="M41.9 120.6v5.1M49.6 130.8h-7.7v5M49.6 128.2h-2.6v10.2M69.9 130.8h5.1M72.4 130.8v2.5M75 120.6v5.1h-5.1M110.5 125.7h25.4M110.5 133.3h25.4M110.5 130.8h25.4M110.5 128.2h25.4M110.5 135.8h25.4M110.5 138.4h25.4"/>
<path d="M123.2 120.6v7.6M168.9 120.6h43.2v2.5h2.5M179.1 133.3v2.5M189.2 133.3v2.5M199.4 133.3v2.5M224.8 128.2h12.7M224.8 123.1h12.7v7.7M227.3 128.2v7.6h-58.4v-2.5M234.9 125.7h5.1M255.2 130.8h2.6M255.2 120.6v2.5h2.6M257.8 138.4h-2.6v2.5"/>
<path d="M110.5 153.6h25.4M110.5 156.1h25.4M110.5 158.7h25.4M110.5 140.9h7.6l10.2 10.2h7.6M135.9 140.9h-7.6l-10.2 10.2h-7.6M36.9 179h2.5M36.9 166.3h2.5M64.8 176.5h7.6M69.9 173.9h2.5M69.9 179h2.5M69.9 163.8h2.5M110.5 166.3h25.4"/>
<path d="M110.5 163.8h25.4M110.5 161.2h25.4"/>
</g>
<g fill="#0dab76" stroke="#0dab76" stroke-width=".21">
<circle cx="26.7" cy="125.7" r=".51"/>
<circle cx="118.1" cy="130.8" r=".51"/>
<circle cx="199.4" cy="47" r=".51"/>
<circle cx="59.7" cy="39.3" r=".51"/>
<circle cx="69.9" cy="39.3" r=".51"/>
<circle cx="31.8" cy="44.4" r=".51"/>
<circle cx="59.7" cy="74.9" r=".51"/>
<circle cx="69.9" cy="74.9" r=".51"/>
<circle cx="31.8" cy="80" r=".51"/>
<circle cx="199.4" cy="59.7" r=".51"/>
<circle cx="227.3" cy="128.2" r=".51"/>
<circle cx="179.1" cy="135.8" r=".51"/>
<circle cx="189.2" cy="135.8" r=".51"/>
<circle cx="199.4" cy="135.8" r=".51"/>
<circle cx="237.5" cy="128.2" r=".51"/>
<circle cx="123.2" cy="128.2" r=".51"/>
<circle cx="189.2" cy="107.9" r=".51"/>
<circle cx="179.1" cy="107.9" r=".51"/>
<circle cx="199.4" cy="107.9" r=".51"/>
<circle cx="44.5" cy="31.7" r=".51"/>
<circle cx="31.8" cy="31.7" r=".51"/>
<circle cx="44.5" cy="67.3" r=".51"/>
<circle cx="31.8" cy="67.3" r=".51"/>
<circle cx="212.1" cy="120.6" r=".51"/>
<circle cx="199.4" cy="120.6" r=".51"/>
<circle cx="179.1" cy="120.6" r=".51"/>
<circle cx="189.2" cy="120.6" r=".51"/>
<circle cx="168.9" cy="120.6" r=".51"/>
<circle cx="128.3" cy="125.7" r=".51"/>
<circle cx="92.7" cy="74.9" r=".51"/>
<circle cx="92.7" cy="39.3" r=".51"/>
<circle cx="72.4" cy="130.8" r=".51"/>
<circle cx="41.9" cy="125.7" r=".51"/>
<circle cx="41.9" cy="133.3" r=".51"/>
</g>
<g font-size="3.6" fill="#c90d0c">
<text x="19.1" y="19">MX Mechanical Swith</text>
<text x="148.6" y="19">Hall Effect Switch</text>
<text x="257.8" y="82.5">1U</text>
<text x="133.4" y="85.1">1U</text>
<text x="19.1" y="102.8">EC11 Rotary Encoder</text>
<text x="92.7" y="102.8">RP2040 to ESP32 interconnect</text>
<text x="158.7" y="102.8">&quot;Plate&quot;(s)</text>
<text x="180.3" y="175.2">TITLE:</text>
<text x="196.8" y="175.2">vr01-revC</text>
<text x="180.3" y="182.8">Document Number:</text>
<text x="267.9" y="182.8">REV:</text>
<text x="180.3" y="193">Date:</text>
<text x="191.8" y="193">7/12/24</text>
<text x="204.7" y="193">2:08 PM</text>
<text x="251.4" y="193">Sheet:</text>
<text x="265.4" y="193">1/1</text>
</g>
<g font-size="2.5" fill="#808080">
<text x="42.9" y="26.6">5V</text>
<text x="85.4" y="26.6">3V3</text>
<text x="33" y="35.4">LED1A</text>
<text x="47" y="31.2">74AHCT1G125GW</text>
<text x="60" y="33.8">R8A</text>
<text x="241.2" y="35.2">LED</text>
<text x="23.1" y="39">C6A</text>
<text x="39.6" y="37.8">R9A</text>
<text x="60.2" y="41.6">220R</text>
<text x="73.9" y="37.7">RGB</text>
<text x="84.4" y="39.9">SW1B</text>
<text x="96.8" y="40.2">SW1</text>
<text x="116.3" y="37.7">RGB</text>
<text x="174.9" y="40.4" transform="rotate(-90 174.9 40.4)">LED</text>
<text x="197.2" y="39.3">3V3</text>
<text x="241.2" y="40.2">HE1</text>
<text x="23.1" y="44">0.1uF</text>
<text x="38.1" y="42.6">470R</text>
<text x="49" y="44.2">LS-A</text>
<text x="116.3" y="42.8">SW1</text>
<text x="207.8" y="47.5">SW-HE</text>
<text x="67.1" y="48.2">GND</text>
<text x="91.2" y="50.8" transform="rotate(-90 91.2 50.8)">F7A</text>
<text x="96" y="50.8" transform="rotate(-90 96 50.8)">10K</text>
<text x="171" y="51" transform="rotate(-90 171 51)">R6</text>
<text x="178.8" y="51.5" transform="rotate(-90 178.8 51.5)">150R</text>
<text x="190.7" y="51.7">C1</text>
<text x="221.2" y="52.9">HE1</text>
<text x="89.9" y="58.4">GND</text>
<text x="190.7" y="56.7">0.1uF</text>
<text x="205.5" y="58.6">DRV5056</text>
<text x="42.9" y="62.2">5V</text>
<text x="85.4" y="62.2">3V3</text>
<text x="33" y="71">LED1B</text>
<text x="47" y="66.8">74AHCT1G125GW</text>
<text x="60" y="69.3">R8B</text>
<text x="89.9" y="66.3">SW1A</text>
<text x="196.6" y="68.5">GND</text>
<text x="245.1" y="69.5" transform="rotate(-90 245.1 69.5)">3V3</text>
<text x="23.1" y="74.5">C6B</text>
<text x="39.6" y="73.4">R9B</text>
<text x="60.5" y="77.2">220R</text>
<text x="73.9" y="73.2">RGB</text>
<text x="96.8" y="75.8">SW1</text>
<text x="116.1" y="75.1" transform="rotate(-90 116.1 75.1)">GND</text>
<text x="120.7" y="76.4" transform="rotate(-90 120.7 76.4)">5V</text>
<text x="120.7" y="72" transform="rotate(-90 120.7 72)">3V3</text>
<text x="171.2" y="73.6">GND</text>
<text x="240.5" y="72.6" transform="rotate(-90 240.5 72.6)">GND</text>
<text x="245.1" y="73.9" transform="rotate(-90 245.1 73.9)">5V</text>
<text x="23.1" y="79.6">0.1uF</text>
<text x="38.1" y="78.2">470R</text>
<text x="49" y="79.5">LS-B</text>
<text x="67.1" y="83.8">GND</text>
<text x="91.2" y="86.3" transform="rotate(-90 91.2 86.3)">R7B</text>
<text x="96" y="86.3" transform="rotate(-90 96 86.3)">10K</text>
<text x="25.2" y="94.2">DO NOT POLULATE</text>
<text x="89.9" y="93.9">GND</text>
<text x="115.9" y="110.4">3V3</text>
<text x="126.7" y="110.4">5V</text>
<text x="161" y="112.6">0.1uF</text>
<text x="171.1" y="112.6">0.1uF</text>
<text x="181.3" y="112.6">0.1uF</text>
<text x="191.5" y="112.6">0.1uF</text>
<text x="24.5" y="118.1">3V3</text>
<text x="42.8" y="119.1" transform="rotate(-90 42.8 119.1)">ENC1</text>
<text x="54.6" y="118.1">U1</text>
<text x="72.7" y="115.5">3V3</text>
<text x="97.8" y="117.6">SIDE 1</text>
<text x="120.4" y="116">GND</text>
<text x="130.8" y="117.6">SIDE 2</text>
<text x="164.2" y="117.7">C5</text>
<text x="174.3" y="117.7">C4</text>
<text x="184.5" y="117.7">C3</text>
<text x="194.7" y="117.7">C2</text>
<text x="204.2" y="116.8">GND</text>
<text x="210.6" y="115.5">5V</text>
<text x="253.7" y="115.5">5V</text>
<text x="33" y="124.2">5.1K</text>
<text x="54.6" y="120.6">EC11E15244B2</text>
<text x="170.2" y="124.3">LED5</text>
<text x="180.3" y="124.3">LED4</text>
<text x="190.5" y="124.3">LED3</text>
<text x="200.6" y="124.3">LED2</text>
<text x="214.6" y="120.1">74AHCT1G125GW</text>
<text x="228.3" y="122.7">R4</text>
<text x="33" y="131.8">5.1K</text>
<text x="34.9" y="129">R2</text>
<text x="76.5" y="131.7">SW2</text>
<text x="205.7" y="131.5">470R</text>
<text x="205.7" y="126.7">R5</text>
<text x="227.8" y="130.5">220R</text>
<text x="241.5" y="126.6">RGB</text>
<text x="248.3" y="131.7">RGB</text>
<text x="34.9" y="136.6">R3</text>
<text x="216.6" y="133">LS-2</text>
<text x="234.7" y="137.1">GND</text>
<text x="70.9" y="142.2" transform="rotate(-90 70.9 142.2)">R1</text>
<text x="75.7" y="142.2" transform="rotate(-90 75.7 142.2)">10K</text>
<text x="42.8" y="144" transform="rotate(-90 42.8 144)">ENC2</text>
<text x="44.2" y="144.7">GND</text>
<text x="69.6" y="149.8">GND</text>
<text x="252.5" y="147.3">GND</text>
<text x="29.9" y="167.2">SW2</text>
<text x="61.7" y="164.7">ENC2</text>
<text x="28.7" y="179.9">ENC1</text>
<text x="60.2" y="179.2" transform="rotate(-90 60.2 179.2)">GND</text>
<text x="64.8" y="176.2" transform="rotate(-90 64.8 176.2)">3V3</text>
<text x="64.8" y="180.5" transform="rotate(-90 64.8 180.5)">5V</text>
</g>
<g font-size="2.1" fill="#808080">
<text x="48" y="33.9">5</text>
<text x="55" y="33.9">1</text>
<text x="254.3" y="33.9">1</text>
<text x="48" y="39">4</text>
<text x="55" y="39">3</text>
<text x="55" y="36.5">2</text>
<text x="129.8" y="36.5">1</text>
<text x="129.8" y="39">2</text>
<text x="129.8" y="41.5">3</text>
<text x="254.3" y="36.5">2</text>
<text x="254.3" y="39">3</text>
<text x="254.3" y="41.5">4</text>
<text x="129.8" y="44.1">4</text>
<text x="129.8" y="46.6">5</text>
<text x="254.3" y="44.1">5</text>
<text x="254.3" y="46.6">6</text>
<text x="129.8" y="49.1">6</text>
<text x="129.8" y="51.7">7</text>
<text x="205.5" y="49.1">1</text>
<text x="215" y="51.7">2</text>
<text x="254.3" y="49.1">7</text>
<text x="129.8" y="59.3">1</text>
<text x="205.5" y="54.2">3</text>
<text x="254.3" y="56.8">1</text>
<text x="254.3" y="59.3">2</text>
<text x="129.8" y="61.8">2</text>
<text x="129.8" y="64.4">3</text>
<text x="254.3" y="61.8">3</text>
<text x="254.3" y="64.4">4</text>
<text x="48" y="69.5">5</text>
<text x="55" y="69.5">1</text>
<text x="129.8" y="66.9">4</text>
<text x="129.8" y="69.5">5</text>
<text x="254.3" y="66.9">5</text>
<text x="254.3" y="69.5">6</text>
<text x="48" y="74.5">4</text>
<text x="55" y="74.5">3</text>
<text x="55" y="72">2</text>
<text x="129.8" y="72">6</text>
<text x="129.8" y="74.5">7</text>
<text x="254.3" y="72">7</text>
<text x="50.9" y="125.3">A</text>
<text x="67.1" y="125.3">D</text>
<text x="107.8" y="125.3">5V</text>
<text x="136" y="125.3">5V</text>
<text x="215.6" y="122.8">5</text>
<text x="222.6" y="125.3">2</text>
<text x="222.6" y="122.8">1</text>
<text x="50.7" y="127.9">C</text>
<text x="50.9" y="130.4">B</text>
<text x="67.1" y="130.4">E</text>
<text x="107.8" y="130.4">3V3</text>
<text x="107.8" y="127.9">GND</text>
<text x="133.9" y="127.9">GND</text>
<text x="134.8" y="130.4">3V3</text>
<text x="215.6" y="127.9">4</text>
<text x="222.6" y="127.9">3</text>
<text x="59.3" y="136.9" transform="rotate(-90 59.3 136.9)">1*2</text>
<text x="107.8" y="135.5">MISO</text>
<text x="107.8" y="132.9">MOSI</text>
<text x="133.2" y="135.5">MISO</text>
<text x="133.2" y="132.9">MOSI</text>
<text x="107.8" y="140.6">RX</text>
<text x="107.8" y="138">SCK</text>
<text x="134.2" y="138">SCK</text>
<text x="135.7" y="140.6">RX</text>
<text x="107.8" y="155.8">SDA</text>
<text x="107.8" y="153.3">SCL</text>
<text x="107.8" y="150.7">TX</text>
<text x="134.2" y="155.8">SDA</text>
<text x="134.5" y="153.3">SCL</text>
<text x="135.9" y="150.7">TX</text>
<text x="107.8" y="160.9">A2</text>
<text x="107.8" y="158.3">A3</text>
<text x="136" y="160.9">A2</text>
<text x="136" y="158.3">A3</text>
<text x="40.9" y="163.4">1</text>
<text x="40.9" y="166">2</text>
<text x="74" y="163.4">1</text>
<text x="74" y="166">2</text>
<text x="107.8" y="166">A0</text>
<text x="107.8" y="163.4">A1</text>
<text x="136" y="166">A0</text>
<text x="136" y="163.4">A1</text>
<text x="40.9" y="168.5">3</text>
<text x="40.9" y="171">4</text>
<text x="40.9" y="173.6">5</text>
<text x="74" y="168.5">3</text>
<text x="74" y="171">4</text>
<text x="74" y="173.6">5</text>
<text x="40.9" y="176.1">6</text>
<text x="40.9" y="178.7">7</text>
<text x="74" y="176.1">6</text>
<text x="74" y="178.7">7</text>
</g>
<g font-size="1.8" fill="#c90d0c">
<text x="208.3" y="50.8">N</text>
<text x="212.2" y="54.6">S</text>
</g>
<g font-size="1.4" fill="#c90d0c">
<text x="43.6" y="27.7">5V</text>
<text x="86.4" y="27.7">3V3</text>
<text x="52.1" y="33.8">OE</text>
<text x="50.1" y="39.9">Y</text>
<text x="53.2" y="36.3">A</text>
<text x="198.1" y="40.4">3V3</text>
<text x="43.6" y="63.2">5V</text>
<text x="86.4" y="63.2">3V3</text>
<text x="52.1" y="69.3">OE</text>
<text x="53.2" y="71.8">A</text>
<text x="121.7" y="71.1" transform="rotate(-90 121.7 71.1)">3V3</text>
<text x="246.1" y="68.5" transform="rotate(-90 246.1 68.5)">3V3</text>
<text x="50.1" y="75.4">Y</text>
<text x="121.7" y="75.8" transform="rotate(-90 121.7 75.8)">5V</text>
<text x="246.1" y="73.2" transform="rotate(-90 246.1 73.2)">5V</text>
<text x="116.9" y="111.5">3V3</text>
<text x="127.4" y="111.5">5V</text>
<text x="25.4" y="119.1">3V3</text>
<text x="73.7" y="116.5">3V3</text>
<text x="211.2" y="116.5">5V</text>
<text x="254.4" y="116.5">5V</text>
<text x="219.7" y="122.6">OE</text>
<text x="220.8" y="125.2">A</text>
<text x="217.7" y="128.7">Y</text>
<text x="65.8" y="179.9" transform="rotate(-90 65.8 179.9)">5V</text>
<text x="65.8" y="175.2" transform="rotate(-90 65.8 175.2)">3V3</text>
</g>
<g font-size=".9" fill="#808080">
<text x="257.8" y="83.8">U$19</text>
<text x="133.4" y="86.3">U$16</text>
</g>
</svg>
